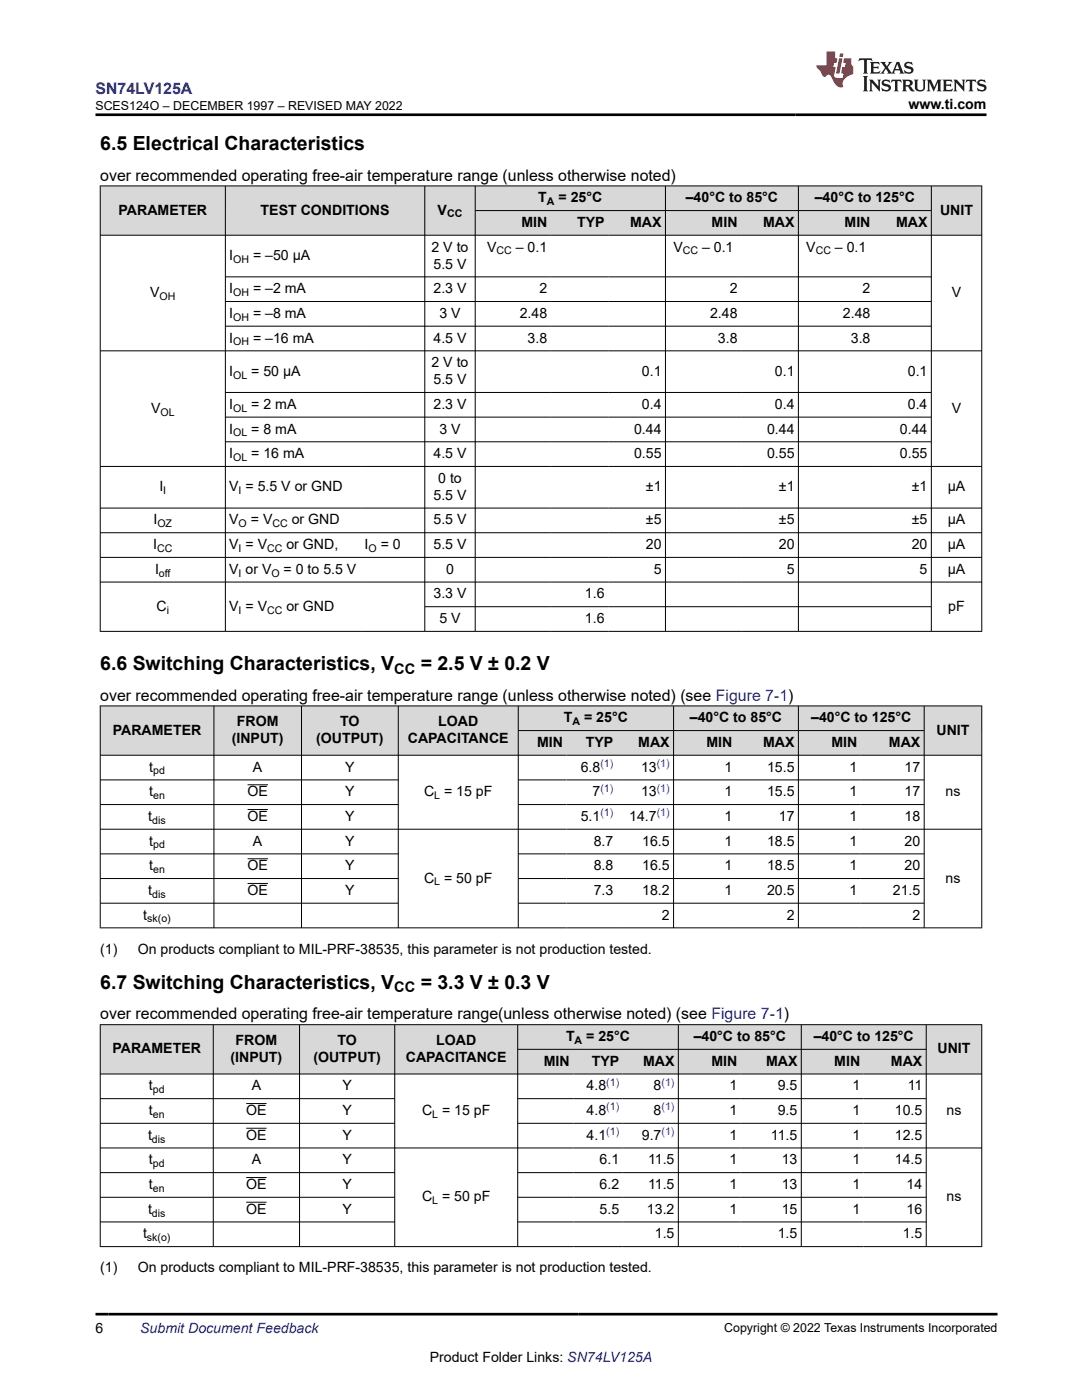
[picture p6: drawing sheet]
<svg xmlns="http://www.w3.org/2000/svg" width="216mm" height="279mm" viewBox="0 0 216 279" stroke-linecap="round" stroke-linejoin="round" font-family="sans-serif">
<g fill="#d8d8d8">
<path d="M20 37.1h175.9v4.9h-175.9z" fill-rule="evenodd"/>
<path d="M20.1 37.2h24.8v9.7h-24.8z" fill-rule="evenodd"/>
<path d="M45 37.2h39.7v9.7h-39.7z" fill-rule="evenodd"/>
<path d="M84.8 37.2h10v9.7h-10z" fill-rule="evenodd"/>
<path d="M94.9 37.2h37.8v4.8h-37.8z" fill-rule="evenodd"/>
<path d="M132.8 37.2h26.4v4.8h-26.4z" fill-rule="evenodd"/>
<path d="M159.4 37.2h26.4v4.8h-26.4z" fill-rule="evenodd"/>
<path d="M185.9 37.2h9.9v9.7h-9.9z" fill-rule="evenodd"/>
<path d="M94.9 42.1h15v4.8h-15z" fill-rule="evenodd"/>
<path d="M109.9 42.1h11.5v4.8h-11.5z" fill-rule="evenodd"/>
<path d="M121.4 42.1h11.3v4.8h-11.3z" fill-rule="evenodd"/>
<path d="M132.8 42.1h15.1v4.8h-15.1z" fill-rule="evenodd"/>
<path d="M147.9 42.1h11.3v4.8h-11.3z" fill-rule="evenodd"/>
<path d="M159.4 42.1h15v4.8h-15z" fill-rule="evenodd"/>
<path d="M174.4 42.1h11.4v4.8h-11.4z" fill-rule="evenodd"/>
</g>
<g fill="none" stroke="#000" stroke-width=".2">
<path d="M19.9 37.1h176.1M20 37v89.1M45 37v89.1M84.8 37v89.1M94.8 37v89.1M132.8 37v89.1M159.3 37v89.1M185.8 37v89.1M195.9 37v89.1M19.9 46.9h176.1M45 55.3h140.9M94.8 42h91.1"/>
<path d="M19.9 70h176.1M45 60.2h140.9M45 65.1h140.9M45 78.3h140.9M19.9 93.1h176.1M45 83.2h140.9M45 88.2h140.9M19.9 101.4h176.1M19.9 106.3h176.1M19.9 111.2h176.1M19.9 116.2h176.1M19.9 126h176.1"/>
<path d="M84.8 121.1h101.1"/>
</g>
<g fill="#d8d8d8">
<path d="M20 140.9h175.9v4.9h-175.9z" fill-rule="evenodd"/>
<path d="M20.1 140.9h22.5v9.8h-22.5z" fill-rule="evenodd"/>
<path d="M42.7 140.9h17.4v9.8h-17.4z" fill-rule="evenodd"/>
<path d="M60.2 140.9h19.2v9.8h-19.2z" fill-rule="evenodd"/>
<path d="M79.5 140.9h23.9v9.8h-23.9z" fill-rule="evenodd"/>
<path d="M103.5 140.9h30.8v4.8h-30.8z" fill-rule="evenodd"/>
<path d="M134.5 140.9h24.7v4.8h-24.7z" fill-rule="evenodd"/>
<path d="M159.4 140.9h24.9v4.8h-24.9z" fill-rule="evenodd"/>
<path d="M184.5 140.9h11.3v9.8h-11.3z" fill-rule="evenodd"/>
<path d="M103.5 145.9h9.6v4.8h-9.6z" fill-rule="evenodd"/>
<path d="M113.1 145.9h10v4.8h-10z" fill-rule="evenodd"/>
<path d="M123.1 145.9h11.2v4.8h-11.2z" fill-rule="evenodd"/>
<path d="M134.5 145.9h12.4v4.8h-12.4z" fill-rule="evenodd"/>
<path d="M146.9 145.9h12.3v4.8h-12.3z" fill-rule="evenodd"/>
<path d="M159.4 145.9h12.4v4.8h-12.4z" fill-rule="evenodd"/>
<path d="M171.8 145.9h12.5v4.8h-12.5z" fill-rule="evenodd"/>
</g>
<g fill="none" stroke="#000" stroke-width=".2">
<path d="M19.9 140.9h176.1M19.9 150.7h176.1M19.9 155.6h59.6M20 140.8v44.4M42.7 140.8v44.4M49.4 156.6h4.1M60.2 140.8v44.4M79.5 140.8v44.4M103.4 140.8v44.4M103.4 145.8h81.1M103.4 155.6h81.1M134.4 140.8v44.4"/>
<path d="M159.3 140.8v44.4M184.4 140.8v44.4M195.9 140.8v44.4M19.9 165.5h176.1M19.9 160.6h59.6M19.9 170.4h59.6M19.9 175.3h59.6M49.4 161.5h4.1M49.4 171.4h4.1M49.4 176.3h4.1M103.4 160.6h81.1M103.4 170.4h81.1"/>
<path d="M103.4 175.3h81.1M19.9 180.3h59.6M103.4 180.3h81.1M196 185.2h-176.1"/>
</g>
<g fill="#d8d8d8">
<path d="M20 204.5h175.9v4.9h-175.9z" fill-rule="evenodd"/>
<path d="M20.1 204.6h22.4v9.7h-22.4z" fill-rule="evenodd"/>
<path d="M42.6 204.6h17.1v9.7h-17.1z" fill-rule="evenodd"/>
<path d="M59.8 204.6h18.9v9.7h-18.9z" fill-rule="evenodd"/>
<path d="M78.8 204.6h24.4v9.7h-24.4z" fill-rule="evenodd"/>
<path d="M103.4 204.6h31.9v4.8h-31.9z" fill-rule="evenodd"/>
<path d="M135.4 204.6h24.4v4.8h-24.4z" fill-rule="evenodd"/>
<path d="M160 204.6h24.8v4.8h-24.8z" fill-rule="evenodd"/>
<path d="M184.9 204.6h10.9v9.7h-10.9z" fill-rule="evenodd"/>
<path d="M103.4 209.5h11v4.8h-11z" fill-rule="evenodd"/>
<path d="M114.4 209.5h9.9v4.8h-9.9z" fill-rule="evenodd"/>
<path d="M124.3 209.5h11v4.8h-11z" fill-rule="evenodd"/>
<path d="M135.4 209.5h12.4v4.8h-12.4z" fill-rule="evenodd"/>
<path d="M147.8 209.5h12v4.8h-12z" fill-rule="evenodd"/>
<path d="M160 209.5h12.4v4.8h-12.4z" fill-rule="evenodd"/>
<path d="M172.4 209.5h12.4v4.8h-12.4z" fill-rule="evenodd"/>
</g>
<g fill="none" stroke="#000" stroke-width=".2">
<path d="M19.9 204.5h176.1M19.9 214.3h176.1M19.9 219.3h58.9M20 204.4v44.4M42.6 204.4v44.4M59.8 204.4v44.4M78.8 204.4v44.4M103.3 204.4v44.4M103.3 209.4h81.6M103.3 219.3h81.6M135.4 204.4v44.4M159.9 204.4v44.4"/>
<path d="M184.8 204.4v44.4M195.9 204.4v44.4M19.9 229.1h176.1M19.9 224.2h58.9M19.9 234h58.9M19.9 238.9h58.9M49.1 220.2h4.1M49.1 225.2h4.1M49.1 235h4.1M49.1 239.9h4.1M103.3 224.2h81.6M103.3 234h81.6"/>
<path d="M103.3 238.9h81.6M19.9 248.8h176.1M19.9 243.9h58.9M103.3 243.9h81.6"/>
</g>
<path d="M171.5 11.6l-.2 .6 .5-.2h.6v.1v2.2l-.2 .4h1l-.2-.4v-2.2v-.1h.5l.5 .2-.1-.6zM173.6 12.4l.2 .3v1.6l-.2 .4h1.9l.1-.6a1.08 1.08 0 0 1-1.3 .2v-.7h.6l.4 .2v-.7l-.4 .2h-.6v-.5l.2-.2a1 1 0 0 1 1 .3l-.1-.5zM175.7 12.4l.9 1.1-1 1.2h.9l-.2-.2 .5-.8 .4 .8-.2 .2h1.6l-.2-.2 .2-.5h.9l.1 .5-.1 .2h.9l-.2-.4-.8-1.9h-.5l-.9 2.1-.9-1.1 .9-1h-.8l.2 .2-.4 .6-.4-.6 .2-.2zM179 12.8l.4 1h-.7zM180.7 12.5a.65 .65 0 0 0-.2 .7 .65 .65 0 0 0 .6 .5l.6 .1 .1 .3a.79 .79 0 0 1-.7 .4 .79 .79 0 0 1-.7-.5l.1 .7 .2-.1a.93 .93 0 0 0 1.1 0 .93 .93 0 0 0 .4-.9 1.46 1.46 0 0 0-1.2-.6l-.1-.3a1.09 1.09 0 0 1 1.2 .2l-.2-.6-.1 .1-.5-.2zM172.2 15.2l.2 .4v2.2l-.2 .4h1l-.2-.4v-2.2l.2-.4zM173.4 15.9l.2 .4v1.5l-.2 .4h.8l-.3-.4 .1-1.3 1.6 1.8v-2l.2-.4h-.7l.1 .2 .1 1.1-1.2-1.3zM176.2 16a.65 .65 0 0 0-.2 .8 .65 .65 0 0 0 .6 .4l.6 .2 .1 .2a.79 .79 0 0 1-.7 .4 .79 .79 0 0 1-.7-.5l.1 .7 .2-.1a.93 .93 0 0 0 1.1 .1 .93 .93 0 0 0 .4-1 1.46 1.46 0 0 0-1.2-.5l-.1-.4a1.09 1.09 0 0 1 1.2 .2l-.1-.6-.2 .1-.5-.1zM177.9 15.9l-.1 .6a.63 .63 0 0 1 .8-.3v1.6l-.3 .4h1l-.2-.4v-1.6a.66 .66 0 0 1 .8 .3l-.1-.6zM180 15.9l.2 .4v1.5l-.2 .4h1l-.2-.2-.1-.7h.5l.1 .2a.79 .79 0 0 0 1.2 .6l-1-.9a.61 .61 0 0 0 .6-.6 .61 .61 0 0 0-.5-.7zM180.8 16.2h.1a.47 .47 0 0 1 .5 .1 .47 .47 0 0 1 .1 .5l-.1 .1-.7 .1zM182.3 15.9l.2 .2a2.27 2.27 0 0 0 .4 2 1.04 1.04 0 0 0 1.7-.7v-1.3l.2-.2h-.8l.2 .4v1.1a.6 .6 0 0 1-.6 .6 .6 .6 0 0 1-.6-.6v-1.1l.3-.4zM184.9 15.9l.2 .4v1.5l-.2 .4h.8l-.3-.4v-1.4l.9 1.9 .9-1.9v1.4l-.3 .4h1l-.2-.4v-1.5l.2-.4h-.8l-.7 1.5-.6-1.5zM188.1 15.9l.2 .4v1.5l-.2 .4h1.9l.1-.6a1.09 1.09 0 0 1-1.3 .2v-.7h.6l.4 .2v-.6l-.4 .2h-.6v-.6l.2-.1a1.01 1.01 0 0 1 1 .3l-.1-.6zM190.2 15.9l.3 .4v1.5l-.3 .4h.8l-.2-.4v-1.3l1.6 1.8v-2l.2-.4h-.7l.2 .2v1.1l-1.2-1.3zM192.8 15.9l-.1 .6a.63 .63 0 0 1 .8-.3v1.6l-.3 .4h1l-.2-.4v-1.6a.66 .66 0 0 1 .8 .3l-.1-.6zM195.2 16a.65 .65 0 0 0-.2 .8 .65 .65 0 0 0 .6 .4l.6 .2 .2 .2a.79 .79 0 0 1-.7 .4 .79 .79 0 0 1-.7-.5l.1 .7 .2-.1a.93 .93 0 0 0 1 .1 .93 .93 0 0 0 .5-1 1.46 1.46 0 0 0-1.3-.5v-.4a1.09 1.09 0 0 1 1.2 .2l-.2-.6-.2 .1-.5-.1z" fill="#231f20"/>
<path d="M164.9 10.3v2.7h-2l.1 .4 .8 1a.95 .95 0 0 0 1 .9 .59 .59 0 0 1 .5-.4 .59 .59 0 0 1 .5 .3l.4 .8a1.59 1.59 0 0 0 2.1 1.4 1.61 1.61 0 0 1 1-2.3l1-.3-.1-1.5a1.59 1.59 0 0 1-.3-1.7h-1.5l-.2 .9h.6l-.2 .9h-.5l-.2 .9v.3l.4 .1-.1 .9h-.7a.73 .73 0 0 1-1-.7l.3-1.5h-.5l.1-.9h.5l.2-.9h-.5v-1.3zM167.4 11.6l-.6 3.1h.7l.6-3.1zM167.6 10.7l-.1 .6h.7l.1-.6z" fill="#ed1c24"/>
<path d="M19 22.9h177.8M19 262.3h180" fill="none" stroke="#000" stroke-width=".53"/>
<g font-size="3.9">
<text x="20" y="29.9">6.5 Electrical Characteristics</text>
<text x="20" y="133.7">6.6 Switching Characteristics, V</text>
<text x="83.9" y="133.7">= 2.5 V ± 0.2 V</text>
<text x="20" y="197.3">6.7 Switching Characteristics, V</text>
<text x="83.9" y="197.3">= 3.3 V ± 0.3 V</text>
</g>
<text font-size="3.2" fill="#00f" x="19" y="18.7">SN74LV125A</text>
<g font-size="3.2">
<text x="20" y="36.1">over recommended operating free-air temperature range (unless otherwise noted)</text>
<text x="20" y="139.8">over recommended operating free-air temperature range (unless otherwise noted) (see Figure 7-1)</text>
<text x="20" y="203.4">over recommended operating free-air temperature range(unless otherwise noted) (see Figure 7-1)</text>
</g>
<g font-size="2.9">
<text x="78.7" y="134.5">CC</text>
<text x="78.7" y="198.1">CC</text>
</g>
<g font-size="2.8">
<text x="181.3" y="21.8">www.ti.com</text>
<text x="107.4" y="40.4">T</text>
<text x="111.5" y="40.4">= 25°C</text>
<text x="136.8" y="40.4">–40°C to 85°C</text>
<text x="162.6" y="40.4">–40°C to 125°C</text>
<text x="23.7" y="42.8">PARAMETER</text>
<text x="52" y="42.8">TEST CONDITIONS</text>
<text x="87.3" y="42.8">V</text>
<text x="104" y="45.3">MIN</text>
<text x="115.2" y="45.3">TYP</text>
<text x="125.7" y="45.3">MAX</text>
<text x="142" y="45.3">MIN</text>
<text x="152.3" y="45.3">MAX</text>
<text x="168.5" y="45.3">MIN</text>
<text x="178.8" y="45.3">MAX</text>
<text x="187.6" y="42.8">UNIT</text>
<text x="45.7" y="51.9">I</text>
<text x="50.5" y="51.9">= –50 µA</text>
<text x="86.1" y="50.2">2 V to</text>
<text x="86.5" y="53.6">5.5 V</text>
<text x="97.2" y="50.2">V</text>
<text x="102.9" y="50.2">– 0.1</text>
<text x="134.4" y="50.2">V</text>
<text x="140.1" y="50.2">– 0.1</text>
<text x="160.9" y="50.2">V</text>
<text x="166.6" y="50.2">– 0.1</text>
<text x="30" y="59.3">V</text>
<text x="45.7" y="58.5">I</text>
<text x="50.5" y="58.5">= –2 mA</text>
<text x="86.5" y="58.5">2.3 V</text>
<text x="107.6" y="58.5">2</text>
<text x="145.6" y="58.5">2</text>
<text x="172.1" y="58.5">2</text>
<text x="189.9" y="59.3">V</text>
<text x="45.7" y="63.4">I</text>
<text x="50.5" y="63.4">= –8 mA</text>
<text x="87.7" y="63.4">3 V</text>
<text x="103.7" y="63.4">2.48</text>
<text x="141.7" y="63.4">2.48</text>
<text x="168.2" y="63.4">2.48</text>
<text x="45.7" y="68.4">I</text>
<text x="50.5" y="68.4">= –16 mA</text>
<text x="86.5" y="68.4">4.5 V</text>
<text x="105.3" y="68.4">3.8</text>
<text x="143.2" y="68.4">3.8</text>
<text x="169.8" y="68.4">3.8</text>
<text x="45.7" y="75">I</text>
<text x="50.1" y="75">= 50 µA</text>
<text x="86.1" y="73.3">2 V to</text>
<text x="86.5" y="76.7">5.5 V</text>
<text x="128.1" y="75">0.1</text>
<text x="154.6" y="75">0.1</text>
<text x="181.1" y="75">0.1</text>
<text x="30.1" y="82.4">V</text>
<text x="45.7" y="81.6">I</text>
<text x="50.1" y="81.6">= 2 mA</text>
<text x="86.5" y="81.6">2.3 V</text>
<text x="128.1" y="81.6">0.4</text>
<text x="154.6" y="81.6">0.4</text>
<text x="181.1" y="81.6">0.4</text>
<text x="189.9" y="82.4">V</text>
<text x="45.7" y="86.5">I</text>
<text x="50.1" y="86.5">= 8 mA</text>
<text x="87.7" y="86.5">3 V</text>
<text x="126.5" y="86.5">0.44</text>
<text x="153.1" y="86.5">0.44</text>
<text x="179.6" y="86.5">0.44</text>
<text x="45.7" y="91.4">I</text>
<text x="50.1" y="91.4">= 16 mA</text>
<text x="86.5" y="91.4">4.5 V</text>
<text x="126.5" y="91.4">0.55</text>
<text x="153.1" y="91.4">0.55</text>
<text x="179.6" y="91.4">0.55</text>
<text x="31.8" y="98.1">I</text>
<text x="45.7" y="98.1">V = 5.5 V or GND</text>
<text x="86.5" y="99.7">5.5 V</text>
<text x="87.4" y="96.4">0 to</text>
<text x="128.9" y="98.1">±1</text>
<text x="155.4" y="98.1">±1</text>
<text x="182" y="98.1">±1</text>
<text x="189.1" y="98.1">µA</text>
<text x="30.6" y="104.7">I</text>
<text x="45.7" y="104.7">V</text>
<text x="50.1" y="104.7">= V</text>
<text x="58.2" y="104.7">or GND</text>
<text x="86.5" y="104.7">5.5 V</text>
<text x="128.9" y="104.7">±5</text>
<text x="155.4" y="104.7">±5</text>
<text x="182" y="104.7">±5</text>
<text x="189.1" y="104.7">µA</text>
<text x="30.6" y="109.6">I</text>
<text x="45.7" y="109.6">V = V</text>
<text x="57.1" y="109.6">or GND,</text>
<text x="72.8" y="109.6">I</text>
<text x="76" y="109.6">= 0</text>
<text x="86.5" y="109.6">5.5 V</text>
<text x="128.9" y="109.6">20</text>
<text x="155.4" y="109.6">20</text>
<text x="181.9" y="109.6">20</text>
<text x="189.1" y="109.6">µA</text>
<text x="30.9" y="114.5">I</text>
<text x="45.7" y="114.5">V or V</text>
<text x="56.6" y="114.5">= 0 to 5.5 V</text>
<text x="86.5" y="119.4">3.3 V</text>
<text x="89" y="114.5">0</text>
<text x="116.7" y="119.4">1.6</text>
<text x="130.4" y="114.5">5</text>
<text x="157" y="114.5">5</text>
<text x="183.5" y="114.5">5</text>
<text x="189.1" y="114.5">µA</text>
<text x="31.2" y="121.9">C</text>
<text x="45.7" y="121.9">V = V</text>
<text x="57.1" y="121.9">or GND</text>
<text x="87.7" y="124.4">5 V</text>
<text x="116.7" y="124.4">1.6</text>
<text x="189.2" y="121.9">pF</text>
<text x="22.5" y="146.6">PARAMETER</text>
<text x="46.3" y="148.3">(INPUT)</text>
<text x="47.3" y="144.9">FROM</text>
<text x="63.1" y="148.3">(OUTPUT)</text>
<text x="67.9" y="144.9">TO</text>
<text x="81.4" y="148.3">CAPACITANCE</text>
<text x="87.4" y="144.9">LOAD</text>
<text x="107.2" y="149.1">MIN</text>
<text x="112.5" y="144.2">T</text>
<text x="116.6" y="144.2">= 25°C</text>
<text x="116.9" y="149.1">TYP</text>
<text x="127.4" y="149.1">MAX</text>
<text x="137.7" y="144.2">–40°C to 85°C</text>
<text x="141" y="149.1">MIN</text>
<text x="152.3" y="149.1">MAX</text>
<text x="161.9" y="144.2">–40°C to 125°C</text>
<text x="165.9" y="149.1">MIN</text>
<text x="177.4" y="149.1">MAX</text>
<text x="186.9" y="146.6">UNIT</text>
<text x="29.8" y="154">t</text>
<text x="50.5" y="154">A</text>
<text x="68.9" y="154">Y</text>
<text x="115.9" y="154">6.8</text>
<text x="127.9" y="154">13</text>
<text x="144.6" y="154">1</text>
<text x="153.1" y="154">15.5</text>
<text x="169.5" y="154">1</text>
<text x="180.5" y="154">17</text>
<text x="29.8" y="158.9">t</text>
<text x="49.4" y="158.9">OE</text>
<text x="68.9" y="158.9">Y</text>
<text x="84.6" y="158.9">C = 15 pF</text>
<text x="118.2" y="158.9">7</text>
<text x="127.9" y="158.9">13</text>
<text x="144.6" y="158.9">1</text>
<text x="153.1" y="158.9">15.5</text>
<text x="169.5" y="158.9">1</text>
<text x="180.5" y="158.9">17</text>
<text x="188.7" y="158.9">ns</text>
<text x="29.6" y="163.8">t</text>
<text x="49.4" y="163.8">OE</text>
<text x="68.9" y="163.8">Y</text>
<text x="115.9" y="163.8">5.1</text>
<text x="125.6" y="163.8">14.7</text>
<text x="144.6" y="163.8">1</text>
<text x="155.4" y="163.8">17</text>
<text x="169.5" y="163.8">1</text>
<text x="180.5" y="163.8">18</text>
<text x="29.8" y="168.8">t</text>
<text x="29.8" y="173.7">t</text>
<text x="49.4" y="173.7">OE</text>
<text x="50.5" y="168.8">A</text>
<text x="68.9" y="168.8">Y</text>
<text x="68.9" y="173.7">Y</text>
<text x="118.5" y="168.8">8.7</text>
<text x="118.5" y="173.7">8.8</text>
<text x="128.1" y="168.8">16.5</text>
<text x="128.1" y="173.7">16.5</text>
<text x="144.6" y="168.8">1</text>
<text x="144.6" y="173.7">1</text>
<text x="153.1" y="168.8">18.5</text>
<text x="153.1" y="173.7">18.5</text>
<text x="169.5" y="168.8">1</text>
<text x="169.5" y="173.7">1</text>
<text x="180.5" y="168.8">20</text>
<text x="180.5" y="173.7">20</text>
<text x="29.6" y="178.6">t</text>
<text x="49.4" y="178.6">OE</text>
<text x="68.9" y="178.6">Y</text>
<text x="84.6" y="176.1">C = 50 pF</text>
<text x="118.5" y="178.6">7.3</text>
<text x="128.1" y="178.6">18.2</text>
<text x="144.6" y="178.6">1</text>
<text x="153.1" y="178.6">20.5</text>
<text x="169.5" y="178.6">1</text>
<text x="178.2" y="178.6">21.5</text>
<text x="188.7" y="176.1">ns</text>
<text x="28.6" y="183.5">t</text>
<text x="132.1" y="183.5">2</text>
<text x="157" y="183.5">2</text>
<text x="182.1" y="183.5">2</text>
<text x="20" y="190.3">(1)</text>
<text x="27.5" y="190.3">On products compliant to MIL-PRF-38535, this parameter is not production tested.</text>
<text x="47" y="208.5">FROM</text>
<text x="67.3" y="208.5">TO</text>
<text x="87" y="208.5">LOAD</text>
<text x="112.9" y="207.8">T</text>
<text x="117" y="207.8">= 25°C</text>
<text x="138.4" y="207.8">–40°C to 85°C</text>
<text x="162.4" y="207.8">–40°C to 125°C</text>
<text x="22.4" y="210.2">PARAMETER</text>
<text x="46" y="211.9">(INPUT)</text>
<text x="62.5" y="211.9">(OUTPUT)</text>
<text x="81" y="211.9">CAPACITANCE</text>
<text x="108.5" y="212.7">MIN</text>
<text x="118.1" y="212.7">TYP</text>
<text x="128.3" y="212.7">MAX</text>
<text x="141.9" y="212.7">MIN</text>
<text x="152.9" y="212.7">MAX</text>
<text x="166.5" y="212.7">MIN</text>
<text x="177.8" y="212.7">MAX</text>
<text x="187.1" y="210.2">UNIT</text>
<text x="29.7" y="217.6">t</text>
<text x="50.2" y="217.6">A</text>
<text x="68.3" y="217.6">Y</text>
<text x="117.1" y="217.6">4.8</text>
<text x="130.4" y="217.6">8</text>
<text x="145.5" y="217.6">1</text>
<text x="155.2" y="217.6">9.5</text>
<text x="170.1" y="217.6">1</text>
<text x="181.1" y="217.6">11</text>
<text x="29.5" y="227.5">t</text>
<text x="29.7" y="222.5">t</text>
<text x="49.1" y="222.5">OE</text>
<text x="49.1" y="227.5">OE</text>
<text x="68.3" y="222.5">Y</text>
<text x="68.3" y="227.5">Y</text>
<text x="84.2" y="222.5">C = 15 pF</text>
<text x="117.1" y="222.5">4.8</text>
<text x="117.1" y="227.5">4.1</text>
<text x="128.1" y="227.5">9.7</text>
<text x="130.4" y="222.5">8</text>
<text x="145.5" y="222.5">1</text>
<text x="145.5" y="227.5">1</text>
<text x="153.8" y="227.5">11.5</text>
<text x="155.2" y="222.5">9.5</text>
<text x="170.1" y="222.5">1</text>
<text x="170.1" y="227.5">1</text>
<text x="178.6" y="222.5">10.5</text>
<text x="178.6" y="227.5">12.5</text>
<text x="188.9" y="222.5">ns</text>
<text x="29.7" y="232.4">t</text>
<text x="50.2" y="232.4">A</text>
<text x="68.3" y="232.4">Y</text>
<text x="119.6" y="232.4">6.1</text>
<text x="129.3" y="232.4">11.5</text>
<text x="145.5" y="232.4">1</text>
<text x="156" y="232.4">13</text>
<text x="170.1" y="232.4">1</text>
<text x="178.6" y="232.4">14.5</text>
<text x="29.7" y="237.3">t</text>
<text x="49.1" y="237.3">OE</text>
<text x="68.3" y="237.3">Y</text>
<text x="84.2" y="239.8">C = 50 pF</text>
<text x="119.6" y="237.3">6.2</text>
<text x="129.3" y="237.3">11.5</text>
<text x="145.5" y="237.3">1</text>
<text x="156" y="237.3">13</text>
<text x="170.1" y="237.3">1</text>
<text x="180.9" y="237.3">14</text>
<text x="188.9" y="239.8">ns</text>
<text x="29.5" y="242.2">t</text>
<text x="49.1" y="242.2">OE</text>
<text x="68.3" y="242.2">Y</text>
<text x="119.6" y="242.2">5.5</text>
<text x="129.1" y="242.2">13.2</text>
<text x="145.5" y="242.2">1</text>
<text x="156" y="242.2">15</text>
<text x="170.1" y="242.2">1</text>
<text x="180.9" y="242.2">16</text>
<text x="28.5" y="247.1">t</text>
<text x="130.7" y="247.1">1.5</text>
<text x="155.2" y="247.1">1.5</text>
<text x="180.1" y="247.1">1.5</text>
<text x="20" y="253.9">(1)</text>
<text x="27.5" y="253.9">On products compliant to MIL-PRF-38535, this parameter is not production tested.</text>
<text x="19" y="266.1">6</text>
<text x="85.8" y="271.7">Product Folder Links: SN74LV125A</text>
</g>
<text font-size="2.8" fill="#00f" x="28" y="266.1">Submit Document Feedback</text>
<g font-size="2.5">
<text x="19.1" y="21.9">SCES124O – DECEMBER 1997 – REVISED MAY 2022</text>
<text x="144.5" y="265.8">Copyright © 2022 Texas Instruments Incorporated</text>
</g>
<g font-size="2.1">
<text x="109.1" y="40.9">A</text>
<text x="89.2" y="43.4">CC</text>
<text x="46.5" y="52.5">OH</text>
<text x="99.1" y="50.8">CC</text>
<text x="136.2" y="50.8">CC</text>
<text x="162.8" y="50.8">CC</text>
<text x="31.8" y="59.9">OH</text>
<text x="46.5" y="59.1">OH</text>
<text x="46.5" y="64">OH</text>
<text x="46.5" y="68.9">OH</text>
<text x="46.5" y="75.5">OL</text>
<text x="32" y="82.9">OL</text>
<text x="46.5" y="82.2">OL</text>
<text x="46.5" y="87.1">OL</text>
<text x="46.5" y="92">OL</text>
<text x="32.6" y="98.6">I</text>
<text x="47.6" y="98.6">I</text>
<text x="31.4" y="105.2">OZ</text>
<text x="47.6" y="105.2">O</text>
<text x="54.4" y="105.2">CC</text>
<text x="31.3" y="110.2">CC</text>
<text x="47.6" y="110.2">I</text>
<text x="53.3" y="110.2">CC</text>
<text x="73.5" y="110.2">O</text>
<text x="31.7" y="115.1">off</text>
<text x="47.6" y="115.1">I</text>
<text x="54.2" y="115.1">O</text>
<text x="33.3" y="122.5">i</text>
<text x="47.6" y="122.5">I</text>
<text x="53.3" y="122.5">CC</text>
<text x="114.2" y="144.7">A</text>
<text x="30.6" y="154.6">pd</text>
<text x="30.6" y="159.5">en</text>
<text x="86.7" y="159.5">L</text>
<text x="30.4" y="164.4">dis</text>
<text x="30.6" y="169.3">pd</text>
<text x="30.4" y="179.2">dis</text>
<text x="30.6" y="174.2">en</text>
<text x="86.7" y="176.7">L</text>
<text x="29.4" y="184.1">sk(o)</text>
<text x="114.7" y="208.3">A</text>
<text x="30.5" y="218.2">pd</text>
<text x="30.5" y="223.1">en</text>
<text x="86.2" y="223.1">L</text>
<text x="30.3" y="228">dis</text>
<text x="30.5" y="232.9">pd</text>
<text x="30.5" y="237.9">en</text>
<text x="30.3" y="242.8">dis</text>
<text x="86.2" y="240.3">L</text>
<text x="29.3" y="247.7">sk(o)</text>
</g>
<g font-size="2.1" fill="#00f">
<text x="119.8" y="153.1">(1)</text>
<text x="131" y="153.1">(1)</text>
<text x="119.8" y="158">(1)</text>
<text x="131" y="158">(1)</text>
<text x="119.8" y="162.9">(1)</text>
<text x="131" y="162.9">(1)</text>
<text x="121" y="216.7">(1)</text>
<text x="121" y="221.6">(1)</text>
<text x="132" y="216.7">(1)</text>
<text x="132" y="221.6">(1)</text>
<text x="121" y="226.5">(1)</text>
<text x="132" y="226.5">(1)</text>
</g>
</svg>
